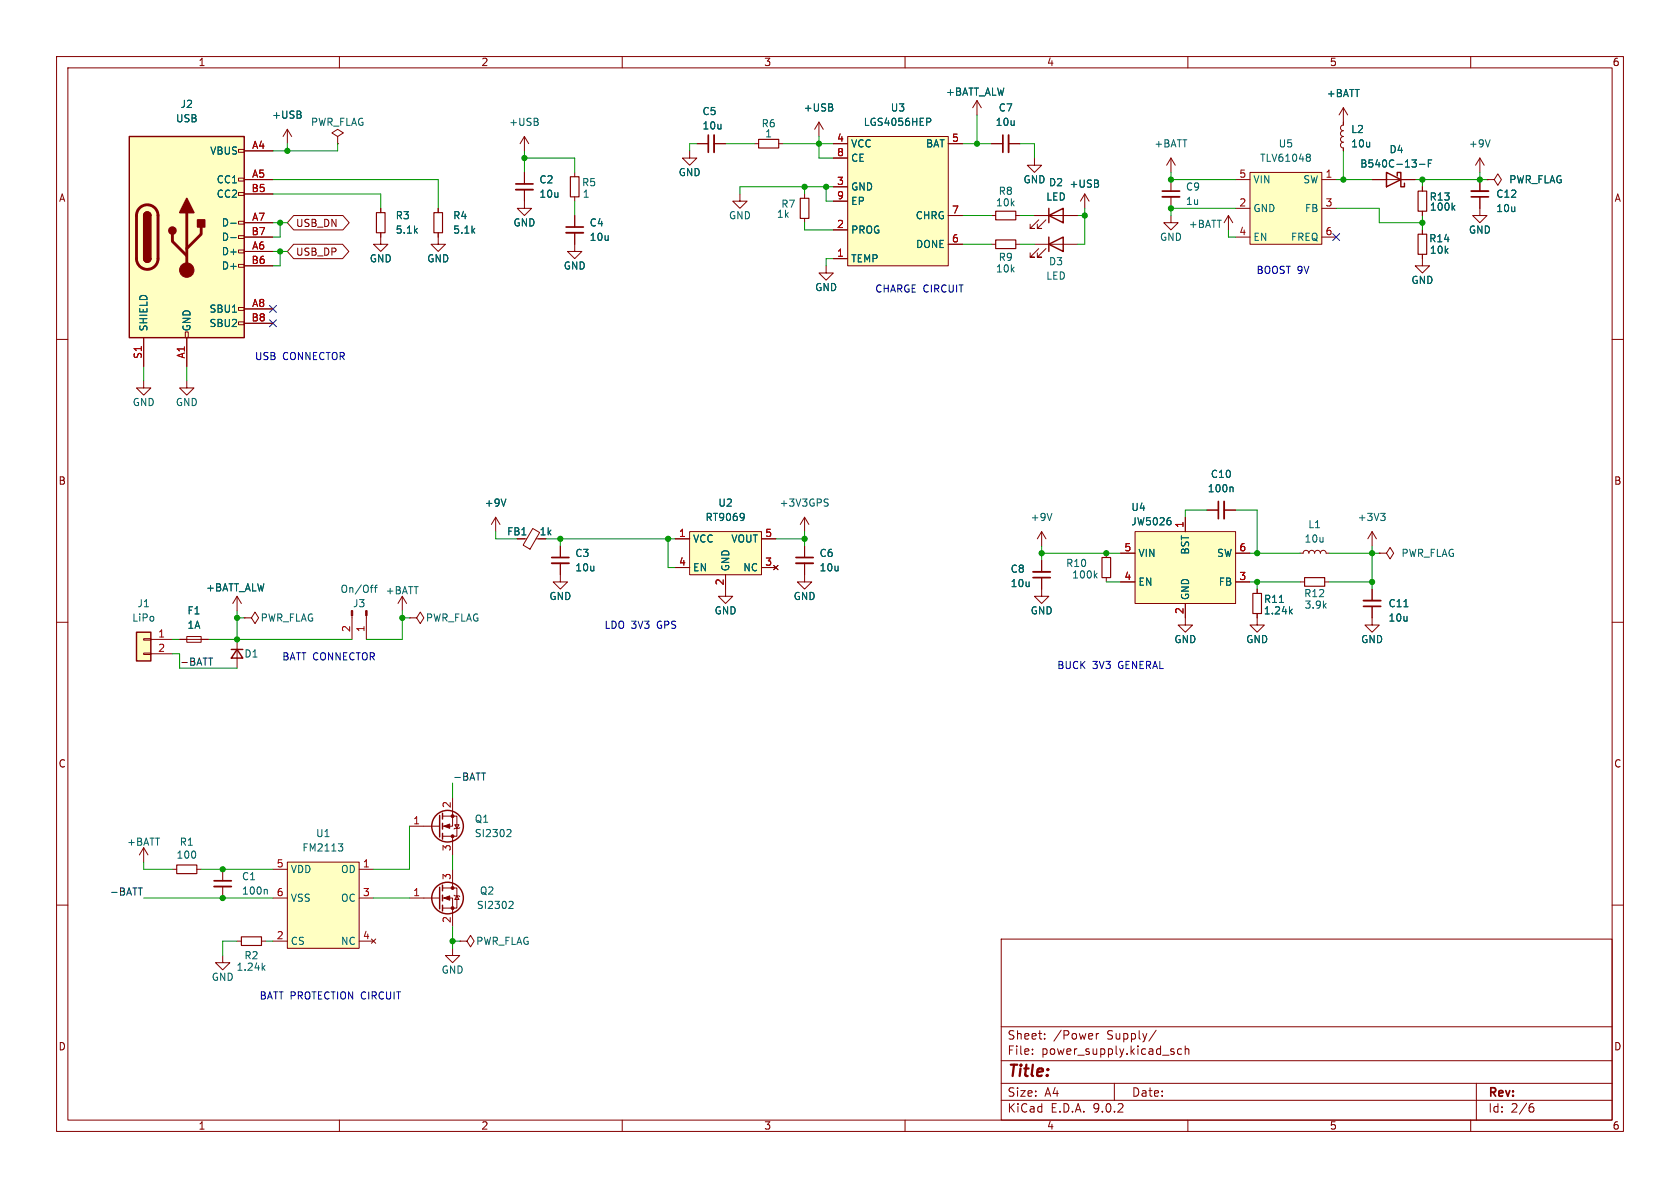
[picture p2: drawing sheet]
<svg xmlns="http://www.w3.org/2000/svg" width="297mm" height="210mm" viewBox="0 0 297 210" stroke-linecap="round" stroke-linejoin="round" font-family="sans-serif">
<g fill="none" stroke="#840000" stroke-width=".18">
<path d="M10 10h277v190h-277zM12 12h273v186h-273zM60 10v2M110 10v2M160 10v2M210 10v2M260 10v2M182.9 27.9v1.3h1.2l-1.2 1.3-1.3-1.3h1.3M182.9 38.1h7.6M183.6 38.9l-1.5 1.5h.8h-.8v-.8M184.9 38.9l-1.5 1.5h.7h-.7v-.8M207 38.1v1.3h1.3l-1.3 1.2-1.3-1.2h1.3"/>
<path d="M207 27.9v2.6M207 31.8v2M207 34.8v2M207 27.9l-.8 1.3M207 27.9l.8 1.3M217.2 38.1l-.8 1.3M217.2 38.1l.7 1.3M217.2 38.1v2.5M10 60h2M285 60h2M10 110h2M242.6 109.2v1.3h1.2l-1.2 1.3-1.3-1.3h1.3"/>
<path d="M285 110h2M10 160h2M177 166h108v32h-108zM285 160h2M60 198v2M110 198v2M160 198v2M177 194.5h108M177 191.5h108M177 187.5h108M177 181.5h108M182.5 186.3v.1"/>
<path d="M182.5 185.5v.1M184.7 183.6v.1M184.7 182.8v.1M193.8 182.7v1M194.2 182.7l-.2 .1-.2 .2M197 191.5v3M204.4 182.1l-1.3 2M207.4 185.9l.2 .2-.2 .3M207.4 185.4l.1 .1M208.9 185.5l-.4-.1-.3 .3v.4l.1 .2h.6M209.5 185.5l.2-.1 .4 .1 .1 .9M209.5 184.9v1.5"/>
<path d="M210 198v2M260 198v2M261 191.5v6.5M270.6 195.7h.4l.2 .3-.1 .5-.5 .1M271 195.1l-.4 .1"/>
</g>
<path d="M185.4 38.1l2.6-1.3v2.6zM185.4 36.8v2.6" fill="none" stroke="#840000" stroke-width=".25"/>
<path d="M205.5 33.8h3" fill="none" stroke="#840000" stroke-width=".3"/>
<path d="M205.5 34.8h3" fill="none" stroke="#840000" stroke-width=".33"/>
<path d="M221 30.5h12.7v12.7h-12.7z" fill="#ffffc2"/>
<g fill="none" stroke="#840000" stroke-width=".18">
<path d="M218.4 31.8h2.6M218.4 36.8h2.6M221 30.5h12.7v12.7h-12.7zM233.7 31.8h2.5M233.7 36.8h2.5M251.5 33v.8M251.5 37.3v.8M218.4 41.9h2.6M233.7 41.9h2.5M229.9 97.8h.5l.1-.4 .4-.1 .3 .1 .2 .4 .1-.4 .4-.1 .4 .1 .1 .4 .2-.4 .3-.1 .4 .1 .1 .4 .2-.4 .3-.1 .4 .1 .1 .4h.5M242.6 94l-.8 1.3M242.6 94l.7 1.3"/>
<path d="M242.6 94v2.5M243.8 97.8h1.3l.6-1 .7 1-.7 1-.6-1M243.8 97.8h.1M242.6 104.1v2.1M242.6 107.2v2M39.4 153.7v2M39.4 156.7v2.1M72.4 146.1h5.3M72.4 158.8h5.3M78.2 144.3h2.6v3.5h-2.6M78.2 157h2.6v3.5h-2.6M78.2 158.8h1.8v5"/>
<path d="M80 141v5.1h-1.8M80 147.8v3.3M80 153.7v3.3M80.3 158.2l.1 .2h.8l.1 .1M80.4 145.8h.8l-.4 .6zM80.8 158.4l.4 .6h-.8zM81.3 146.3l-.1 .1h-.8l-.1 .2M41.9 166.4h.8M46.2 166.4h.8M81.3 166.4h1.2l.7-1 .6 1-.6 1-.7-1M81.3 166.4h.1"/>
</g>
<g fill="none" stroke="#006464" stroke-width=".18">
<path d="M231.2 27.2h.2l.3 .3-.3 .3M231.2 27.8h.2M231.4 27.8l.3 .2v.3l-.2 .2h-.3M256.8 36.7l.4 .5M257.2 36.3l-.5 .5M244.1 90.7h.8l-.5 .5M244.6 91.2l.3 .3v.3l-.3 .2M248.2 107.3h.7M47.1 157.2l.2 .2v.7M89.8 146.6l.4 .1 .1 .3-.7 .9h.7M90.2 159.3l.4 .1 .1 .3-.8 .9h.8M46.5 171l.3 .5"/>
<path d="M46.8 170.7l-.4 .5"/>
</g>
<g fill="none" stroke="#840000" stroke-width=".25">
<path d="M77.7 144.1v3.9M77.7 156.8v3.9M78.2 143.8v1M78.2 145.5v1.1M78.2 147.3v1M78.2 156.5v1M78.2 158.2v1.1M78.2 160v1"/>
<circle cx="79.1" cy="158.7" r="2.79"/>
<circle cx="79.1" cy="146" r="2.79"/>
</g>
<g fill="#840000" stroke="#840000" stroke-width=".18">
<path d="M78.5 146.1l1-.4v.7z"/>
<path d="M78.5 158.8l1-.4v.7z"/>
<circle cx="80" cy="147.8" r=".25"/>
<circle cx="80" cy="144.3" r=".25"/>
<circle cx="80" cy="157" r=".25"/>
<circle cx="80" cy="160.5" r=".25"/>
</g>
<path d="M241 107.2h3.1M37.8 155.7h3.1" fill="none" stroke="#840000" stroke-width=".3"/>
<path d="M241 106.2h3.1M37.8 156.7h3.1" fill="none" stroke="#840000" stroke-width=".33"/>
<path d="M250.7 33.8h1.5v3.5h-1.5zM42.7 165.6h3.5v1.5h-3.5z" fill="none" stroke="#840000" stroke-width=".2"/>
<path d="M200.7 94h17.7v12.7h-17.7z" fill="#ffffc2"/>
<g fill="none" stroke="#840000" stroke-width=".18">
<path d="M198.1 97.8h2.6M200.7 94h17.7v12.7h-17.7zM209.5 91.4v2.6M213.4 90.2h2M216.4 90.2h2M218.4 97.8h2.6M198.1 102.9h2.6M209.5 106.7v3.8h1.3l-1.3 1.3-1.2-1.3h1.2M218.4 102.9h2.6M229.9 102.9h.7M234.2 102.9h.7M25.4 149.9l-.8 1.2"/>
<path d="M25.4 149.9l.8 1.2M25.4 149.9v2.5M30.5 153.7h.7M34.8 153.7h.8"/>
</g>
<path d="M206.9 92.1l.1 .1-.1 .5M217.8 86.1l.2 .2v.6" fill="none" stroke="#006464" stroke-width=".18"/>
<path d="M230.6 102.1h3.6v1.5h-3.6zM31.2 152.9h3.6v1.5h-3.6z" fill="none" stroke="#840000" stroke-width=".2"/>
<path d="M215.4 88.6v3.1" fill="none" stroke="#840000" stroke-width=".3"/>
<path d="M216.4 88.6v3.1" fill="none" stroke="#840000" stroke-width=".33"/>
<path d="M50.8 152.4h12.7v15.2h-12.7z" fill="#ffffc2"/>
<g fill="none" stroke="#840000" stroke-width=".18">
<path d="M175.3 38.1h.7M179.6 38.1h.7M31.7 113h5.1M33 112.5h2.6v1h-2.6zM41.9 113v5.1M43.2 109.2h1.2l.7-1 .6 1-.6 1-.7-1M43.2 109.2h.1M62.2 108.8v4.2M64.8 108.8v4.2M222.2 104.1v.8M222.2 108.5v.7M48.3 153.7h2.5"/>
<path d="M48.3 158.8h2.5M50.8 152.4h12.7v15.2h-12.7zM63.5 153.7h2.5M63.5 158.8h2.5M48.3 166.4h2.5M63.5 166.4h2.5M65.7 166l.7 .8M66.4 166l-.7 .8M80 167.6v1.3h1.3l-1.3 1.3-1.3-1.3h1.3"/>
</g>
<path d="M65.5 103.9h.4M65.8 103.4h.1M66.2 103.9h.5M66.7 103.4l-.3 .2v1.1M226.2 106.5h.7M228.1 108l.3 .5M228.4 107.7l-.4 .5M59.8 149.2h.8l-.4 .5M60.4 149.7l.2 .2v.3l-.2 .2" fill="none" stroke="#006464" stroke-width=".18"/>
<path d="M176 37.3h3.6v1.6h-3.6zM221.5 104.9h1.5v3.6h-1.5z" fill="none" stroke="#840000" stroke-width=".2"/>
<g fill="#840000" stroke="#840000" stroke-width=".18">
<path d="M64.6 108h.3v.8h-.3z"/>
<path d="M62.1 108h.3v.8h-.3z"/>
</g>
<path d="M40.9 114.8h2M41.9 114.8l1 1.5h-2z" fill="none" stroke="#840000" stroke-width=".25"/>
<path d="M24.1 111.8h2.6v5h-2.6z" fill="#ffffc2"/>
<path d="M24.1 111.8h2.6v5h-2.6z" fill="none" stroke="#840000" stroke-width=".25"/>
<g fill="none" stroke="#840000" stroke-width=".18">
<path d="M172.7 17.8l-.7 1.3M172.7 17.8l.8 1.3M172.7 17.8v2.5M144.8 21.6l-.8 1.3M144.8 21.6l.7 1.3M144.8 21.6v2.5M175.3 25.4h2M178.3 25.4h2M261.6 27.9l-.7 1.3M261.6 27.9l.8 1.3M261.6 27.9v2.6M261.6 31.8v2"/>
<path d="M261.6 34.8v2M262.9 31.8h1.3l.6-1.1 .6 1.1-.6 1-.6-1M262.9 31.8h.1M251.5 45v2h1.2l-1.2 1.3-1.3-1.3h1.3M251.5 40.6v.8M25.4 67.3v1.3h1.3l-1.3 1.3-1.3-1.3h1.3M33 67.3v1.3h1.3l-1.3 1.3-1.3-1.3h1.3M87.6 91.4l-.7 1.3M87.6 91.4l.8 1.3M87.6 91.4v2.6M92.7 95.3h.4M94.2 93.4l1.2 .7-1.7 3-1.2-.7z"/>
<path d="M94.8 95.3h.4M25.4 112.9h1.3v.3h-1.3zM25.4 115.4h1.3v.3h-1.3zM26.7 113h3.8M26.7 115.6h3.8M41.9 105.4l-.8 1.3M41.9 105.4l.8 1.3M41.9 105.4v2.6M71.1 105.4l-.7 1.3M71.1 105.4l.8 1.3M71.1 105.4v2.6M72.4 109.2h1.3l.6-1 .6 1-.6 1-.6-1"/>
<path d="M72.4 109.2h.1M39.4 168.9v1.3h1.2l-1.2 1.3-1.3-1.3h1.3"/>
</g>
<path d="M147.2 19.1v.4M263.4 24.7l-.4 1.3M89.4 88.2l-.4 1.3" fill="none" stroke="#006464" stroke-width=".18"/>
<path d="M177.3 23.9v3M260.1 34.8h3" fill="none" stroke="#840000" stroke-width=".3"/>
<path d="M178.3 23.9v3M260.1 33.8h3" fill="none" stroke="#840000" stroke-width=".33"/>
<path d="M250.7 41.4h1.5v3.6h-1.5z" fill="none" stroke="#840000" stroke-width=".2"/>
<path d="M149.9 24.1h17.7v22.9h-17.7z" fill="#ffffc2"/>
<g fill="none" stroke="#840000" stroke-width=".18">
<path d="M237.5 19.1v3l-.4 .2-.1 .3 .1 .4 .4 .1-.4 .2-.1 .3 .1 .4 .4 .1-.4 .2-.1 .5 .2 .3h.3l-.4 .2-.1 .3 .1 .4 .4 .2v.5M237.5 19.1l-.8 1.2M237.5 19.1l.8 1.2M50.8 22.9l-.8 1.2M50.8 22.9l.8 1.2M50.8 22.9v2.5M59.7 24.1l1-.6-1-.6-1 .6 1 .6v1.3M59.7 25.4h.1M67.3 36.8v.8M77.5 36.8v.8M92.7 24.1l-.8 1.3M92.7 24.1l.8 1.3"/>
<path d="M92.7 24.1v2.6M133.3 25.4h.8M137.7 25.4h.7M142.2 34.3v.8M142.2 38.6v.8M147.3 25.4h2.6M147.3 27.9h2.6M147.3 33h2.6M147.3 35.6h2.6M149.9 24.1h17.7v22.9h-17.7zM167.6 25.4h2.6M167.6 38.1h2.6"/>
<path d="M242.6 31.8h7.6M261.6 36.8v1.3h1.3l-1.3 1.3-1.3-1.3h1.3M67.3 41.1v2.1h1.3l-1.3 1.3-1.3-1.3h1.3M77.5 41.1v2.1h1.2l-1.2 1.3-1.3-1.3h1.3M146 47v1.3h1.3l-1.3 1.2-1.2-1.2h1.2M147.3 40.6h2.6M147.3 45.7h2.6M167.6 43.2h2.6M99.1 96.5v2.1M99.1 99.6v2M184.1 94l-.7 1.3M184.1 94l.8 1.3"/>
<path d="M184.1 94v2.5M184.1 99.1v2M184.1 102.1v3.3h1.3l-1.3 1.3-1.2-1.3h1.2"/>
</g>
<path d="M53.2 20.4v.4M95.1 21.6v.4M163.8 20.9h.5l.3 .2-.2 .4-.6 .1M250.9 29.1h1M252.5 28.9h.4M253.1 28.3h-.6v1.2M186 90.7l-.5 1.3" fill="none" stroke="#006464" stroke-width=".18"/>
<path d="M245.1 30.5l2.5 1.3-2.5 1.2zM247 31.1v-.6h.6v2.5h.7v-.6" fill="none" stroke="#840000" stroke-width=".25"/>
<path d="M97.5 98.6h3.1M182.6 102.1h3.1" fill="none" stroke="#840000" stroke-width=".3"/>
<path d="M97.5 99.6h3.1M182.6 101.1h3.1" fill="none" stroke="#840000" stroke-width=".33"/>
<path d="M66.5 37.6h1.6v3.5h-1.6zM76.7 37.6h1.5v3.5h-1.5zM134.1 24.6h3.6v1.6h-3.6zM141.5 35.1h1.5v3.5h-1.5z" fill="none" stroke="#840000" stroke-width=".2"/>
<path d="M22.9 24.1h20.3v35.6h-20.3z" fill="#ffffc2"/>
<g fill="none" stroke="#840000" stroke-width=".18">
<path d="M42.2 26.4h1v.5h-1zM42.2 31.5h1v.5h-1zM42.2 34h1v.5h-1zM42.2 39.1h1v.5h-1zM43.2 26.7h5.1M43.2 31.8h5.1M43.2 34.3h5.1M43.2 39.4h5.1M123.2 25.4h2M126.2 25.4h2.1M130.8 34.3v1.3h1.3l-1.3 1.2-1.3-1.2h1.3M25.4 59.7v5.1"/>
<path d="M32.8 58.7h.5v1h-.5zM33 59.7v5.1M42.2 41.7h1v.5h-1zM42.2 44.2h1v.5h-1zM42.2 46.7h1v.5h-1zM42.2 54.4h1v.5h-1zM42.2 56.9h1v.5h-1zM43.2 41.9h5.1M43.2 44.5h5.1M43.2 47h5.1M43.2 54.6h5.1M43.2 57.2h5.1"/>
<path d="M99.1 101.6v1.3h1.2l-1.2 1.2-1.3-1.2h1.3M128.3 104.1v1.3h1.2l-1.2 1.3-1.3-1.3h1.3M142.2 101.6v1.3h1.3l-1.3 1.2-1.2-1.2h1.2M222.2 109.2v1.3h1.3l-1.3 1.3-1.2-1.3h1.2"/>
</g>
<path d="M22.9 24.1h20.3v35.6h-20.3zM25.4 38.1a.64 .64 0 0 1 .6-.6 .64 .64 0 0 1 .7 .6M25.4 45.7a.64 .64 0 0 0 .6 .7 .64 .64 0 0 0 .7-.7" fill="none" stroke="#840000" stroke-width=".25"/>
<path d="M24.7 36.8a1.9 1.9 0 0 1 2.1-.5 1.9 1.9 0 0 1 1.1 1.8v7.6a1.91 1.91 0 0 1-1.9 1.9 1.91 1.91 0 0 1-1.9-1.9v-7.7l.2-.7zM33 37.6v10.2M30.5 41.4v1.3l2.5 2.5M35.6 40.1v1.3l-2.6 2.5" fill="none" stroke="#840000" stroke-width=".51"/>
<g fill="#840000" stroke="#840000" stroke-width=".25">
<path d="M25.4 38.1h1.3v7.6h-1.3z"/>
<path d="M25.6 37.7a.64 .64 0 0 1 .7-.2 .64 .64 0 0 1 .4 .6h-1.3z"/>
<path d="M25.4 45.7h1.3a.64 .64 0 0 1-.7 .7 .64 .64 0 0 1-.6-.7z"/>
<path d="M33 35.1l1.3 2.5h-2.6z"/>
<path d="M34.9 38.9h1.3v1.2h-1.3z"/>
<circle cx="30.5" cy="40.8" r=".63"/>
</g>
<circle cx="33" cy="47.8" r="1.27" fill="#840000" stroke="#840000" stroke-width=".18"/>
<path d="M40.8 39.5h1M40.8 42h1" fill="none" stroke="#006464" stroke-width=".18"/>
<path d="M125.2 23.9v3" fill="none" stroke="#840000" stroke-width=".3"/>
<path d="M126.2 23.9v3" fill="none" stroke="#840000" stroke-width=".33"/>
<path d="M121.9 94h12.7v7.6h-12.7z" fill="#ffffc2"/>
<g fill="none" stroke="#840000" stroke-width=".18">
<path d="M43.2 31.8h5.1M43.2 26.7h5.1M43.2 34.3h5.1M43.2 39.4h5.1M51.9 38.1h8.7l1.1 1.3-1.1 1.2h-8.7l-1.1-1.2zM67.3 36.8v.8M77.5 36.8v.8M92.7 33.5v3.3h1.3l-1.3 1.3-1.3-1.3h1.3M92.7 30.5v2M101.6 30.5v.7M101.6 34.8v.8M101.6 38.1v2"/>
<path d="M121.9 26.7v1.2h1.3l-1.3 1.3-1.3-1.3h1.3M123.2 25.4h2M126.2 25.4h2.1M147.3 25.4h2.6M147.3 27.9h2.6M147.3 33h2.6M147.3 35.6h2.6M167.6 25.4h2.6M167.6 38.1h2.6M175.3 25.4h2M178.3 25.4h2M182.9 38.1h2.5"/>
<path d="M188 38.1h2.5M191.8 34.3l-.8 1.3M191.8 34.3l.7 1.3M191.8 34.3v2.5M237.5 21.6v.5M237.5 26.2v.5M242.6 31.8h2.5M247.6 31.8h2.6M251.5 33v.8M251.5 37.3v.8M261.6 31.8v2M261.6 34.8v2"/>
<path d="M262.9 31.8h.1M25.4 59.7v5.1M33 59.7v5.1M43.2 41.9h5.1M43.2 44.5h5.1M43.2 47h5.1M43.2 54.6h5.1M43.2 57.2h5.1M51.9 43.2h8.7l1.1 1.3-1.1 1.2h-8.7l-1.1-1.2zM67.3 41.1v.8M77.5 41.1v.8M101.6 41.1v3.4h1.3l-1.3 1.2-1.3-1.2h1.3"/>
<path d="M147.3 40.6h2.6M147.3 45.7h2.6M167.6 43.2h2.6M175.3 43.2h.7M179.6 43.2h.7M182.9 43.2h7.6M183.6 43.9l-1.5 1.6h.8h-.8v-.8M184.9 43.9l-1.5 1.6h.7h-.7v-.8M251.5 40.6v.8M251.5 45v.7M99.1 96.5v2.1M99.1 99.6v2"/>
<path d="M119.4 95.3h2.5M121.9 94h12.7v7.6h-12.7zM134.6 95.3h2.6M136.8 99.9l.7 .8M137.5 99.9l-.7 .8M142.2 91.4l-.7 1.3M142.2 91.4l.8 1.3M142.2 91.4v2.6M142.2 96.5v2.1M142.2 99.6v2M184.1 99.1v2M195.6 97.8v.8"/>
<path d="M198.1 97.8h2.6M209.5 91.4v2.6M213.4 90.2h2M216.4 90.2h2M218.4 97.8h2.6M31.7 113h1.3M35.6 113h1.2M119.4 100.3h2.5M128.3 101.6v2.5M134.6 100.3h2.6M184.1 102.1v2M195.6 102.1v.8"/>
<path d="M198.1 102.9h2.6M209.5 106.7v2.5M218.4 102.9h2.6M222.2 104.1v.8M222.2 108.5v.7M242.6 104.1v2.1M242.6 107.2v2"/>
</g>
<g fill="none" stroke="#006464" stroke-width=".18">
<path d="M147.2 19.1v.4M40.8 39.5h1M53.2 20.4v.4M163.8 20.9h.5l.3 .2-.2 .4-.6 .1M194.2 32.5v.5M250.9 29.1h1M252.5 28.9h.4M253.1 28.3h-.6v1.2M256.8 36.7l.4 .5M257.2 36.3l-.5 .5M40.8 42h1M89.4 88.2l-.4 1.3"/>
<path d="M131.4 90.8l.1 .1a1.07 1.07 0 0 1-.1 1M131.6 91.3l-.2 .2M145.9 88.2l.5 .1M146.2 88.9l.2 .2-.2 .4M206.9 92.1l.1 .1-.1 .5M217.8 86.1l.2 .2v.6M193.6 101.7l.4 .5M194 101.3l-.5 .5M226.2 106.5h.7M228.1 108l.3 .5M228.4 107.7l-.4 .5M248.2 107.3h.7"/>
</g>
<path d="M100.8 31.2h1.6v3.6h-1.6zM176 42.4h3.6v1.5h-3.6zM194.8 98.6h1.5v3.5h-1.5z" fill="none" stroke="#840000" stroke-width=".2"/>
<path d="M91.2 32.5h3M100.1 40.1h3M140.7 98.6h3.1" fill="none" stroke="#840000" stroke-width=".3"/>
<path d="M91.2 33.5h3M100.1 41.1h3M140.7 99.6h3.1" fill="none" stroke="#840000" stroke-width=".33"/>
<path d="M185.4 43.2l2.6-1.3v2.6zM185.4 41.9v2.6" fill="none" stroke="#840000" stroke-width=".25"/>
<path d="M36.9 116.3h.7M85.1 136.6h.8M24.5 157h.7" fill="none" stroke="#0f0f0f" stroke-width=".18"/>
<g fill="none" stroke="#009600" stroke-width=".18">
<path d="M48.3 34.3h19v2.5M48.3 31.8h29.2v5M48.3 39.4h2.5M49.5 39.4v2.5h-1.2M50.8 25.4v1.3M59.7 25.4v1.3h-11.4M92.7 27.9h8.9v2.6M92.7 26.7v3.8M101.6 35.6v2.5M123.2 25.4h-1.3v1.3M128.3 25.4h5M138.4 25.4h8.9"/>
<path d="M142.2 33v1.3M142.2 39.4v1.2h5.1M144.8 24.1v3.8h2.5M146 33v2.6h1.3M147.3 33h-16.5v1.3M170.2 38.1h5.1M170.2 25.4h5.1M172.7 20.3v5.1M180.3 38.1h2.6M180.3 25.4h2.6v2.5M190.5 38.1h1.3M191.8 36.8v6.4h-1.3"/>
<path d="M207 30.5v1.3h11.4M218.4 36.8h-11.4v1.3M236.2 31.8h6.4M236.2 36.8h7.6v2.6h7.7M237.5 26.7v5.1M250.2 31.8h12.7M251.5 31.8v1.2M251.5 38.1v2.5M261.6 30.5v1.3M48.3 44.5h2.5M49.5 44.5v2.5h-1.2M147.3 45.7h-1.3v1.3"/>
<path d="M170.2 43.2h5.1M180.3 43.2h2.6M217.2 40.6v1.3h1.2M25.4 64.8v2.5M33 64.8v2.5M87.6 94v1.3h3.8M96.5 95.3h22.9M99.1 95.3v1.2M118.1 95.3v5h1.3M137.2 95.3h5M142.2 94v2.5M184.1 97.8h14"/>
<path d="M184.1 96.5v2.6M213.4 90.2h-3.9v1.2M218.4 90.2h3.8v7.6M221 97.8h8.9M234.9 97.8h8.9M242.6 96.5v7.6M30.5 113h1.2M30.5 115.6h1.2v2.5h10.2M36.8 113h25.4M41.9 108v5M41.9 109.2h1.3M71.1 108v5h-6.3"/>
<path d="M71.1 109.2h1.3M195.6 102.9h2.5M221 102.9h8.9M222.2 102.9v1.2M234.9 102.9h7.7M80 138.4v2.6M25.4 152.4v1.3h5.1M25.4 158.8h22.9M35.6 153.7h12.7M66 158.8h6.4M72.4 146.1v7.6h-6.4M80 151.1v2.6"/>
<path d="M41.9 166.4h-2.5v2.5M47 166.4h1.3M80 163.8v3.8M80 166.4h1.3"/>
</g>
<path d="M47.7 54l1.2 1.2M47.7 56.5l1.2 1.3M48.9 54l-1.2 1.2M48.9 56.5l-1.2 1.3M235.6 41.3l1.2 1.2M236.8 41.3l-1.2 1.2" fill="none" stroke="#000084" stroke-width=".18"/>
<g fill="#009600" stroke="#009600" stroke-width=".18">
<circle cx="195.6" cy="97.8" r=".46"/>
<circle cx="207" cy="31.8" r=".46"/>
<circle cx="207" cy="36.8" r=".46"/>
<circle cx="191.8" cy="38.1" r=".46"/>
<circle cx="184.1" cy="97.8" r=".46"/>
<circle cx="142.2" cy="95.3" r=".46"/>
<circle cx="118.1" cy="95.3" r=".46"/>
<circle cx="99.1" cy="95.3" r=".46"/>
<circle cx="80" cy="166.4" r=".46"/>
<circle cx="39.4" cy="153.7" r=".46"/>
<circle cx="39.4" cy="158.8" r=".46"/>
<circle cx="237.5" cy="31.8" r=".46"/>
<circle cx="251.5" cy="39.4" r=".46"/>
<circle cx="251.5" cy="31.8" r=".46"/>
<circle cx="261.6" cy="31.8" r=".46"/>
<circle cx="49.5" cy="44.5" r=".46"/>
<circle cx="71.1" cy="109.2" r=".46"/>
<circle cx="41.9" cy="109.2" r=".46"/>
<circle cx="41.9" cy="113" r=".46"/>
<circle cx="144.8" cy="25.4" r=".46"/>
<circle cx="146" cy="33" r=".46"/>
<circle cx="142.2" cy="33" r=".46"/>
<circle cx="172.7" cy="25.4" r=".46"/>
<circle cx="242.6" cy="97.8" r=".46"/>
<circle cx="242.6" cy="102.9" r=".46"/>
<circle cx="222.2" cy="97.8" r=".46"/>
<circle cx="222.2" cy="102.9" r=".46"/>
<circle cx="49.5" cy="39.4" r=".46"/>
<circle cx="92.7" cy="27.9" r=".46"/>
<circle cx="50.8" cy="26.7" r=".46"/>
</g>
<text font-size="2.8" fill="#840000" x="178" y="190.9">Title:</text>
<g font-size="2.1" fill="#840000">
<text x="178" y="184">Sheet:</text>
<text x="186.2" y="184">/Power</text>
<text x="195.7" y="184">Supply/</text>
<text x="178" y="186.7">File:</text>
<text x="184.1" y="186.7">power_supply.kicad_sch</text>
<text x="178" y="196.9">KiCad</text>
<text x="178" y="194.1">Size:</text>
<text x="184.7" y="194.1">A4</text>
<text x="185.7" y="196.9">E.D.A.</text>
<text x="193.3" y="196.9">9.0.2</text>
<text x="200" y="194.1">Date:</text>
<text x="263" y="194.3">Rev:</text>
<text x="263" y="196.9">Id:</text>
<text x="267.1" y="196.9">2/6</text>
</g>
<g font-size="1.8" fill="#840000">
<text x="35" y="11.9">1</text>
<text x="85" y="11.9">2</text>
<text x="135" y="11.9">3</text>
<text x="185" y="11.9">4</text>
<text x="235" y="11.9">5</text>
<text x="285" y="11.9">6</text>
<text x="10.3" y="35.9">A</text>
<text x="285.3" y="35.9">A</text>
<text x="52.2" y="40.3">USB_DN</text>
<text x="52.2" y="45.4">USB_DP</text>
<text x="10.3" y="85.9">B</text>
<text x="285.3" y="85.9">B</text>
<text x="89.6" y="94.8">FB1</text>
<text x="95.3" y="94.8">1k</text>
<text x="10.3" y="135.9">C</text>
<text x="285.3" y="135.9">C</text>
<text x="10.3" y="185.9">D</text>
<text x="285.3" y="185.9">D</text>
<text x="35" y="199.9">1</text>
<text x="85" y="199.9">2</text>
<text x="135" y="199.9">3</text>
<text x="185" y="199.9">4</text>
<text x="235" y="199.9">5</text>
<text x="285" y="199.9">6</text>
</g>
<g font-size="1.8" fill="#006464">
<text x="167.1" y="17.1">+BATT_ALW</text>
<text x="234.5" y="17.4">+BATT</text>
<text x="31" y="21.8">USB</text>
<text x="31.8" y="19.3">J2</text>
<text x="48" y="21.2">+USB</text>
<text x="54.9" y="22.5">PWR_FLAG</text>
<text x="89.9" y="22.5">+USB</text>
<text x="124.1" y="20.5">C5</text>
<text x="124.1" y="23.1">10u</text>
<text x="134.5" y="22.7">R6</text>
<text x="142" y="19.9">+USB</text>
<text x="152.6" y="22.5">LGS4056HEP</text>
<text x="157.4" y="19.9">U3</text>
<text x="175.9" y="22.5">10u</text>
<text x="176.5" y="19.9">C7</text>
<text x="238.8" y="23.7">L2</text>
<text x="37.1" y="27.5">VBUS</text>
<text x="135.2" y="24.5">1</text>
<text x="150.4" y="26.3">VCC</text>
<text x="150.4" y="28.8">CE</text>
<text x="163.6" y="26.3">BAT</text>
<text x="204" y="26.3">+BATT</text>
<text x="222.7" y="28.8">TLV61048</text>
<text x="226" y="26.3">U5</text>
<text x="238.8" y="26.3">10u</text>
<text x="240.4" y="29.8">B540C-13-F</text>
<text x="245.5" y="27.3">D4</text>
<text x="259.6" y="26.3">+9V</text>
<text x="38.2" y="32.6">CC1</text>
<text x="38.2" y="35.2">CC2</text>
<text x="95.3" y="32.6">C2</text>
<text x="95.3" y="35.2">10u</text>
<text x="102.8" y="33.1">R5</text>
<text x="102.9" y="35.2">1</text>
<text x="119.9" y="31.3">GND</text>
<text x="150.4" y="33.9">GND</text>
<text x="176.5" y="34.6">R8</text>
<text x="180.8" y="32.6">GND</text>
<text x="184.9" y="35.7">LED</text>
<text x="185.3" y="33.1">D2</text>
<text x="189" y="33.4">+USB</text>
<text x="209.6" y="33.9">C9</text>
<text x="221.5" y="32.6">VIN</text>
<text x="230.3" y="32.6">SW</text>
<text x="252.6" y="35.7">R13</text>
<text x="264.4" y="35.2">C12</text>
<text x="266.7" y="32.6">PWR_FLAG</text>
<text x="39.1" y="40.2">D-</text>
<text x="69.9" y="39">R3</text>
<text x="69.9" y="41.5">5.1k</text>
<text x="80" y="39">R4</text>
<text x="80" y="41.5">5.1k</text>
<text x="90.7" y="40.2">GND</text>
<text x="104.1" y="40.2">C4</text>
<text x="128.8" y="39">GND</text>
<text x="137.2" y="38.7">1k</text>
<text x="138" y="36.9">R7</text>
<text x="150.4" y="36.4">EP</text>
<text x="150.4" y="41.5">PROG</text>
<text x="161.8" y="39">CHRG</text>
<text x="176" y="36.7">10k</text>
<text x="209.6" y="36.4">1u</text>
<text x="210.1" y="40.5">+BATT</text>
<text x="221.5" y="37.7">GND</text>
<text x="230.6" y="37.7">FB</text>
<text x="252.7" y="37.4">100k</text>
<text x="259.6" y="41.5">GND</text>
<text x="264.4" y="37.7">10u</text>
<text x="39.1" y="42.8">D-</text>
<text x="39.1" y="45.3">D+</text>
<text x="39.1" y="47.9">D+</text>
<text x="65.3" y="46.6">GND</text>
<text x="75.4" y="46.6">GND</text>
<text x="99.6" y="47.9">GND</text>
<text x="104.1" y="42.8">10u</text>
<text x="150.4" y="46.6">TEMP</text>
<text x="161.8" y="44">DONE</text>
<text x="176.5" y="46.3">R9</text>
<text x="185.3" y="47.1">D3</text>
<text x="205" y="42.8">GND</text>
<text x="221.5" y="42.8">EN</text>
<text x="228.1" y="42.8">FREQ</text>
<text x="252.6" y="43">R14</text>
<text x="252.7" y="45.1">10k</text>
<text x="144" y="51.7">GND</text>
<text x="176" y="48.4">10k</text>
<text x="184.9" y="49.6">LED</text>
<text x="249.4" y="50.4">GND</text>
<text x="26.3" y="58.7" transform="rotate(-90 26.3 58.7)">SHIELD</text>
<text x="33.9" y="58.7" transform="rotate(-90 33.9 58.7)">GND</text>
<text x="36.9" y="55.5">SBU1</text>
<text x="36.9" y="58">SBU2</text>
<text x="23.4" y="72">GND</text>
<text x="31" y="72">GND</text>
<text x="85.6" y="89.8">+9V</text>
<text x="126.9" y="89.8">U2</text>
<text x="137.7" y="89.8">+3V3GPS</text>
<text x="213.4" y="87.2">100n</text>
<text x="214" y="84.7">C10</text>
<text x="124.6" y="92.3">RT9069</text>
<text x="182.1" y="92.3">+9V</text>
<text x="199.9" y="90.5">U4</text>
<text x="199.9" y="93.1">JW5026</text>
<text x="231.2" y="93.6">L1</text>
<text x="239.9" y="92.3">+3V3</text>
<text x="101.6" y="98.7">C3</text>
<text x="101.6" y="101.2">10u</text>
<text x="122.4" y="96.1">VCC</text>
<text x="122.4" y="101.2">EN</text>
<text x="129.1" y="101.1" transform="rotate(-90 129.1 101.1)">GND</text>
<text x="129.2" y="96.1">VOUT</text>
<text x="131.3" y="101.2">NC</text>
<text x="144.8" y="98.7">C6</text>
<text x="144.8" y="101.2">10u</text>
<text x="178.6" y="101.4">C8</text>
<text x="188.4" y="100.4">R10</text>
<text x="201.2" y="98.7">VIN</text>
<text x="210.4" y="98.1" transform="rotate(-90 210.4 98.1)">BST</text>
<text x="215.1" y="98.7">SW</text>
<text x="230.5" y="96.1">10u</text>
<text x="247.7" y="98.7">PWR_FLAG</text>
<text x="24.2" y="107.5">J1</text>
<text x="36.3" y="104.7">+BATT_ALW</text>
<text x="60.1" y="105">On/Off</text>
<text x="62.3" y="107.5">J3</text>
<text x="68.1" y="105.3">+BATT</text>
<text x="97" y="106.3">GND</text>
<text x="140.2" y="106.3">GND</text>
<text x="178.6" y="104">10u</text>
<text x="189.4" y="102.5">100k</text>
<text x="201.2" y="103.7">EN</text>
<text x="210.4" y="106.2" transform="rotate(-90 210.4 106.2)">GND</text>
<text x="215.4" y="103.7">FB</text>
<text x="223.4" y="106.8">R11</text>
<text x="230.5" y="105.8">R12</text>
<text x="230.5" y="107.8">3.9k</text>
<text x="245.4" y="107.5">C11</text>
<text x="23.3" y="110.1">LiPo</text>
<text x="33" y="108.8">F1</text>
<text x="33" y="111.4">1A</text>
<text x="46" y="110.1">PWR_FLAG</text>
<text x="75.2" y="110.1">PWR_FLAG</text>
<text x="126.2" y="108.8">GND</text>
<text x="182.1" y="108.8">GND</text>
<text x="207.5" y="113.9">GND</text>
<text x="220.2" y="113.9">GND</text>
<text x="223.3" y="108.8">1.24k</text>
<text x="240.5" y="113.9">GND</text>
<text x="245.4" y="110.1">10u</text>
<text x="43.1" y="116.4">D1</text>
<text x="22.4" y="149.7">+BATT</text>
<text x="31.7" y="149.7">R1</text>
<text x="55.8" y="148.2">U1</text>
<text x="83.8" y="148.2">SI2302</text>
<text x="83.8" y="145.6">Q1</text>
<text x="31.1" y="152">100</text>
<text x="42.7" y="155.8">C1</text>
<text x="51.3" y="154.5">VDD</text>
<text x="53.4" y="150.7">FM2113</text>
<text x="60.2" y="154.5">OD</text>
<text x="42.7" y="158.3">100n</text>
<text x="51.3" y="159.6">VSS</text>
<text x="60.2" y="159.6">OC</text>
<text x="84.2" y="160.9">SI2302</text>
<text x="84.7" y="158.3">Q2</text>
<text x="51.3" y="167.2">CS</text>
<text x="60.2" y="167.2">NC</text>
<text x="84.1" y="167.2">PWR_FLAG</text>
<text x="37.3" y="173.6">GND</text>
<text x="41.7" y="171.8">1.24k</text>
<text x="43.1" y="169.8">R2</text>
<text x="78" y="172.3">GND</text>
</g>
<g font-size="1.8" fill="#a90000">
<text x="44.5" y="26.4">A4</text>
<text x="147.9" y="25.1">4</text>
<text x="147.9" y="27.7">8</text>
<text x="168.2" y="25.1">5</text>
<text x="44.4" y="34">B5</text>
<text x="44.5" y="31.5">A5</text>
<text x="147.9" y="32.8">3</text>
<text x="147.9" y="35.3">9</text>
<text x="219" y="31.5">5</text>
<text x="234.2" y="31.5">1</text>
<text x="44.4" y="41.7">B7</text>
<text x="44.5" y="39.1">A7</text>
<text x="147.9" y="40.4">2</text>
<text x="168.2" y="37.8">7</text>
<text x="219" y="36.6">2</text>
<text x="219" y="41.7">4</text>
<text x="234.2" y="36.6">3</text>
<text x="234.2" y="41.7">6</text>
<text x="44.4" y="46.7">B6</text>
<text x="44.5" y="44.2">A6</text>
<text x="147.9" y="45.5">1</text>
<text x="168.2" y="42.9">6</text>
<text x="44.4" y="56.9">B8</text>
<text x="44.5" y="54.4">A8</text>
<text x="25.1" y="63.5" transform="rotate(-90 25.1 63.5)">S1</text>
<text x="32.8" y="63.5" transform="rotate(-90 32.8 63.5)">A1</text>
<text x="119.9" y="95">1</text>
<text x="135.2" y="95">5</text>
<text x="209.3" y="93.4" transform="rotate(-90 209.3 93.4)">1</text>
<text x="119.9" y="100.1">4</text>
<text x="135.2" y="100.1">3</text>
<text x="198.7" y="97.5">5</text>
<text x="219" y="97.5">6</text>
<text x="128" y="103.6" transform="rotate(-90 128 103.6)">2</text>
<text x="198.7" y="102.6">4</text>
<text x="219" y="102.6">3</text>
<text x="27.9" y="112.8">1</text>
<text x="62" y="111.8" transform="rotate(-90 62 111.8)">2</text>
<text x="64.5" y="111.8" transform="rotate(-90 64.5 111.8)">1</text>
<text x="209.3" y="108.7" transform="rotate(-90 209.3 108.7)">2</text>
<text x="27.9" y="115.3">2</text>
<text x="79.8" y="142.9" transform="rotate(-90 79.8 142.9)">2</text>
<text x="73" y="145.8">1</text>
<text x="48.8" y="153.4">5</text>
<text x="64.1" y="153.4">1</text>
<text x="79.8" y="155.6" transform="rotate(-90 79.8 155.6)">3</text>
<text x="79.8" y="150.6" transform="rotate(-90 79.8 150.6)">3</text>
<text x="48.8" y="158.5">6</text>
<text x="64.1" y="158.5">3</text>
<text x="73" y="158.5">1</text>
<text x="48.8" y="166.1">2</text>
<text x="64.1" y="166.1">4</text>
<text x="79.8" y="163.3" transform="rotate(-90 79.8 163.3)">2</text>
</g>
<g font-size="1.8" fill="#0000c2">
<text x="154.6" y="51.9">CHARGE CIRCUIT</text>
<text x="222" y="48.6">BOOST 9V</text>
<text x="45" y="63.9">USB</text>
<text x="50" y="63.9">CONNECTOR</text>
<text x="106.8" y="111.4">LDO 3V3</text>
<text x="116.2" y="111.4">GPS</text>
<text x="49.8" y="116.9">BATT CONNECTOR</text>
<text x="186.8" y="118.5">BUCK</text>
<text x="193.1" y="118.5">3V3</text>
<text x="197.8" y="118.5">GENERAL</text>
<text x="45.8" y="176.9">BATT PROTECTION CIRCUIT</text>
</g>
<g font-size="1.8" fill="#0f0f0f">
<text x="31.7" y="117.8">-BATT</text>
<text x="80" y="138.1">-BATT</text>
<text x="19.3" y="158.4">-BATT</text>
</g>
</svg>
